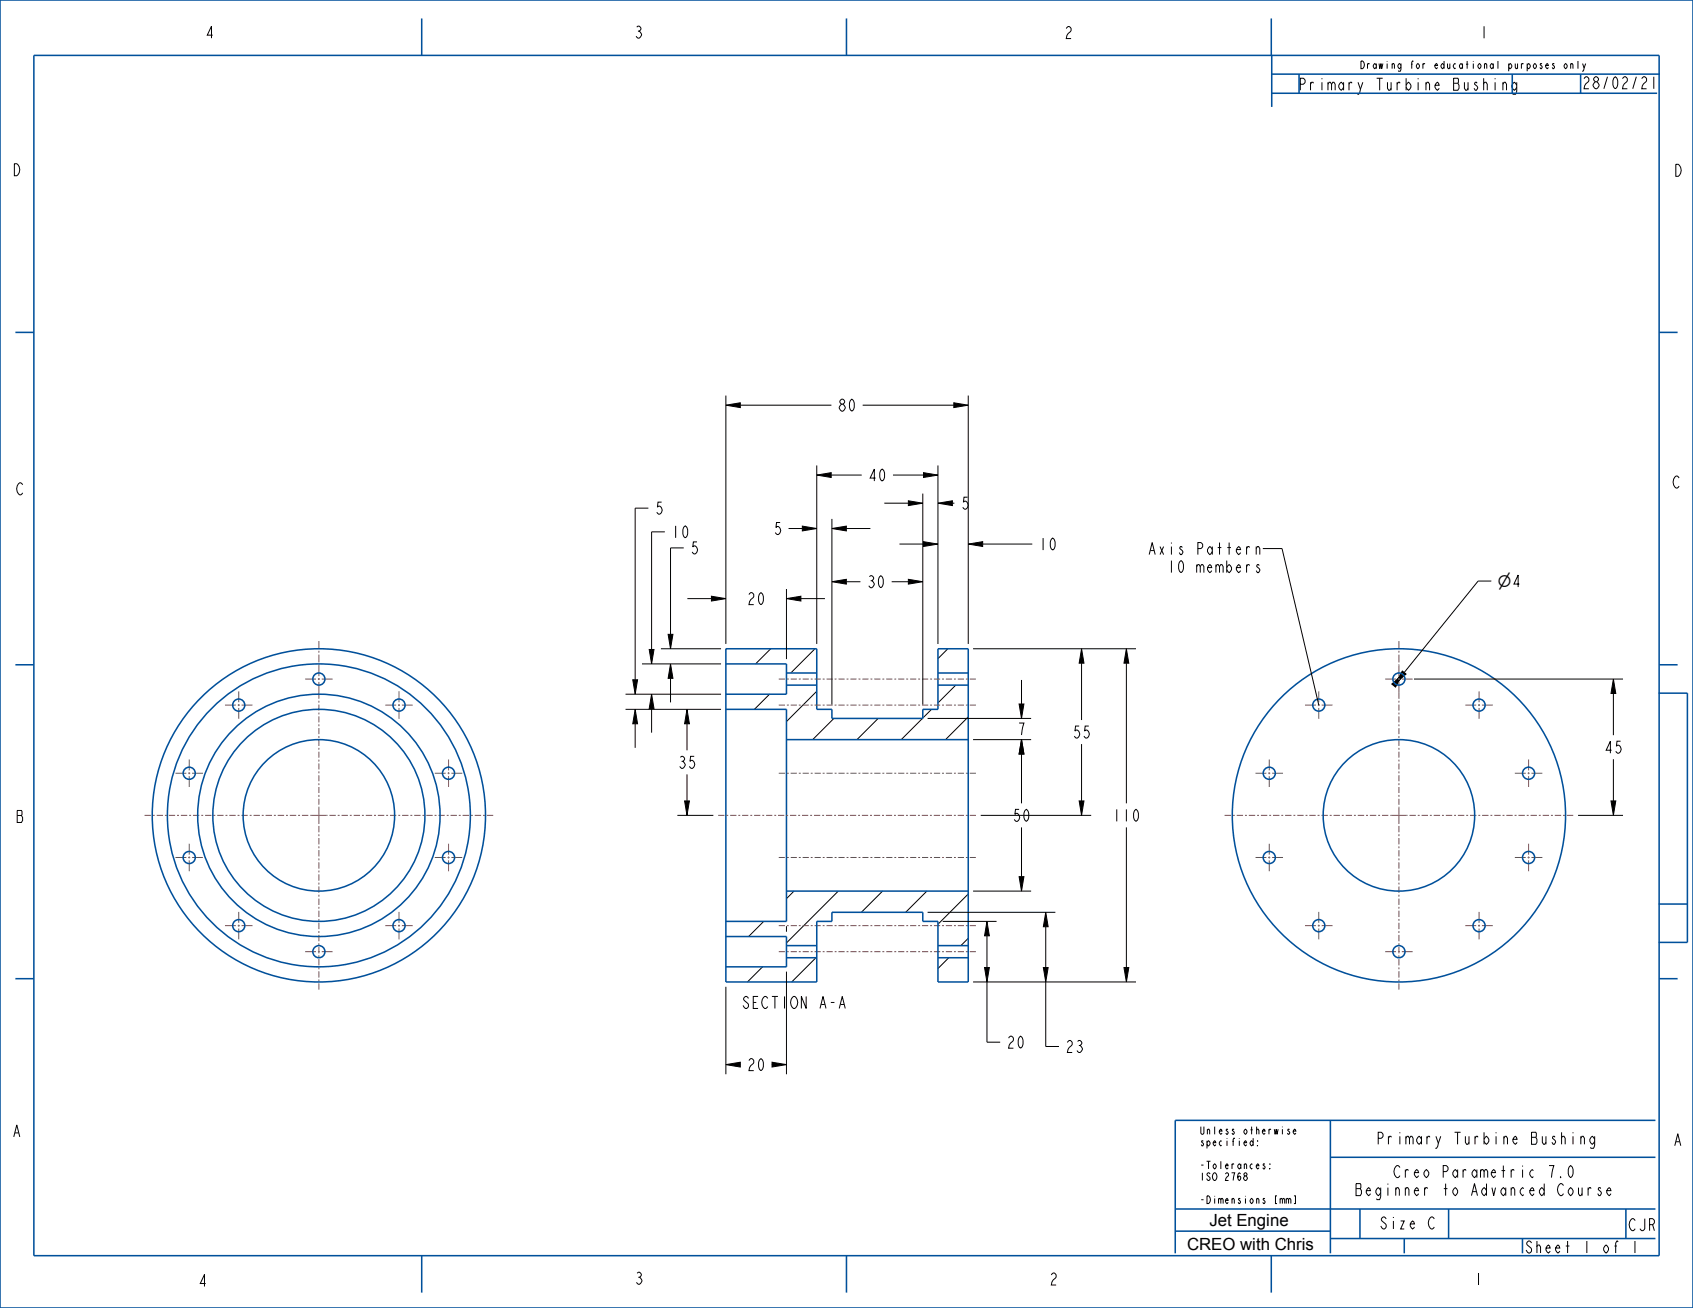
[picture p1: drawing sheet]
<svg xmlns="http://www.w3.org/2000/svg" width="559mm" height="432mm" viewBox="0 0 559 432" stroke-linecap="round" stroke-linejoin="round" font-family="sans-serif">
<g fill="none" stroke="#000" stroke-width=".33">
<path d="M523.4 21l-.5 1.5M239.6 133.8l4.7-.8v1.6zM239.6 130.6v82M244.3 133.8h30.1M284.7 133.8h30.1M314.8 133l4.8 .8-4.8 .8zM319.6 130.6v82M269.6 156.8l4.7-.8v1.6zM269.6 153.7v58.9M274.3 156.8h10.1M294.7 156.8h10.1M304.8 156l4.8 .8-4.8 .8z"/>
<path d="M309.6 153.7v58.9M214 167.8h-4.4v56.6M219.4 175.6h-4.3v38.8M260.3 174.5h4.5M264.8 173.7l4.8 .8-4.8 .8zM274.6 174.5l4.7-.8v1.6zM274.6 171.3v61.3M279.3 174.5h8M291.9 166.1h7.9M296.9 179.6h7.9M299.8 165.3l4.8 .8-4.8 .8zM304.6 162.9v69.7"/>
<path d="M304.8 178.8l4.8 .8-4.8 .8zM309.6 166.1l4.7-.8v1.6zM314.3 166.1h.7M319.6 179.6l4.7-.8v1.6zM324.3 179.6h16.4M225.7 180.9h-4.4v28.5M226.9 197.6h7.9M234.8 196.8l4.8 .8-4.8 .8zM259.6 197.6l4.7-.8v1.6zM259.6 194.4v23.2M264.3 197.6h8M274.6 192l4.7-.8v1.6z"/>
<path d="M279.3 192h4.7M294.3 192h5.5M299.8 191.2l4.8 .8-4.8 .8zM416.8 181.1h6.4l12.1 51.7M492.2 191.8h-4.3l-24.4 30.2M501.5 192.8h-1.8l1.4-3v4M211.9 219.2h26.1M214.3 214.4h1.6l-.8 4.8zM218.1 214.2h19.9M220.5 209.4h1.6l-.8 4.8zM221.3 219.2l.8 4.7h-1.6zM239.8 214.2l-.2 .2"/>
<path d="M254.4 214.2l-5 5M269 214.2l-8 8M312.9 214.2l-3.3 3.2M321.2 214.2h53.8M357 214.2l.8 4.7h-1.6zM357 218.9v18.8M371.8 214.2l.8 4.7h-1.6zM371.8 218.9v46.3M206.5 234.2h31.5M206.5 229.2h31.5M208.9 224.4h1.5l-.8 4.8zM209.6 234.2l.8 4.7h-1.5z"/>
<path d="M209.6 238.9v8M215.1 229.2l.8 4.7h-1.6zM215.1 233.9v8M221.3 223.9v8M226.8 234.2l.7 4.7h-1.5zM226.8 238.9v8.8M254 229.2l-5 5M269.6 228.2l-10 10M275.2 237.2l-7 7M289.9 237.2l-7 7M304.5 237.2l-7 7M306.2 237.2h34.1"/>
<path d="M307.5 234.2l-2.9 2.9M315.5 226.2l-5.9 5.9M319.6 222.1l-.1 .1M319.6 236.7l-7.5 7.5M336.4 232.4h1.6l-.8 4.8zM337.2 224.5v7.9M459.4 225.8l3.6-3.2-2.4 4.2zM462.9 221.5l1.2 1-3.6 3.2zM466.7 224.2h69M532.5 224.2l.8 4.7h-1.6zM532.5 228.9v13.8M226.8 255.6v8.8"/>
<path d="M321.2 244.2h19.1M337.2 244.2l.8 4.7h-1.6zM337.2 248.9v16.3M357 245.6v18.8M532.5 250.6v13.8M223.6 269.2h11.9M226 264.4h1.5l-.7 4.8zM323.7 269.2h36.5M337.2 273.1v16.3M356.2 264.4h1.6l-.8 4.8zM371.8 273.1v46.3M520.9 269.2h14.8"/>
<path d="M531.7 264.4h1.6l-.8 4.8zM262.1 294.2l-2.5 2.5M276.7 294.2l-17.1 17.1M291.3 294.2l-7 7M305.9 294.2l-7 7M319.6 295.1l-10 10M321.2 294.2h19.1M336.4 289.4h1.6l-.8 4.8zM251.7 319.2l-5 5M252.1 304.2l-5 5M259.6 305.8v1.8M269.3 316.2l-8 8"/>
<path d="M306.2 301.2h42.1M311.2 304.2h17.7M313.2 316.2l-3.6 3.5M319.6 309.7l-2.4 2.5M325 319.4h1.6l-.8 4.8zM325.8 304.2l.8 4.7h-1.6zM325.8 308.9v10.5M344.4 319.4h1.6l-.8 4.8zM345.2 301.2l.8 4.7h-1.6zM345.2 305.9v13.5M371 319.4h1.6l-.8 4.8zM239.6 325.8v28.8"/>
<path d="M259.6 320.8v33.8M321.2 324.2h53.8M325.8 324.2v19.8h4.3M345.2 324.2v21.3h4.3M239.6 351.5l4.7-.8v1.5zM244.3 351.5h.1M254.7 351.5h.1M254.8 350.7l4.8 .8-4.8 .7z"/>
</g>
<g fill="#000">
<path d="M239.6 133.8l4.7-.8v1.6zM314.8 133l4.8 .8-4.8 .8zM269.6 156.8l4.7-.8v1.6zM304.8 156l4.8 .8-4.8 .8zM264.8 173.7l4.8 .8-4.8 .8zM274.6 174.5l4.7-.8v1.6zM299.8 165.3l4.8 .8-4.8 .8zM304.8 178.8l4.8 .8-4.8 .8zM309.6 166.1l4.7-.8v1.6zM319.6 179.6l4.7-.8v1.6zM234.8 196.8l4.8 .8-4.8 .8zM259.6 197.6l4.7-.8v1.6z"/>
<path d="M274.6 192l4.7-.8v1.6zM299.8 191.2l4.8 .8-4.8 .8zM214.3 214.4h1.6l-.8 4.8zM221.3 219.2l.8 4.7h-1.6zM220.5 209.4h1.6l-.8 4.8zM357 214.2l.8 4.7h-1.6zM371.8 214.2l.8 4.7h-1.6zM209.6 234.2l.8 4.7h-1.5zM208.9 224.4h1.5l-.8 4.8zM215.1 229.2l.8 4.7h-1.6zM226.8 234.2l.7 4.7h-1.5zM336.4 232.4h1.6l-.8 4.8z"/>
<path d="M462.9 221.5l1.2 1-3.6 3.2zM459.4 225.8l3.6-3.2-2.4 4.2zM532.5 224.2l.8 4.7h-1.6zM337.2 244.2l.8 4.7h-1.6zM226 264.4h1.5l-.7 4.8zM356.2 264.4h1.6l-.8 4.8zM531.7 264.4h1.6l-.8 4.8zM336.4 289.4h1.6l-.8 4.8zM325.8 304.2l.8 4.7h-1.6zM345.2 301.2l.8 4.7h-1.6zM325 319.4h1.6l-.8 4.8zM344.4 319.4h1.6l-.8 4.8z"/>
<path d="M371 319.4h1.6l-.8 4.8zM239.6 351.5l4.7-.8v1.5zM254.8 350.7l4.8 .8-4.8 .7z"/>
</g>
<g fill="none" stroke="#00509b" stroke-width=".51">
<path d="M0 0h558.8v431.8h-558.8zM11.2 18.3h536.4v396.2h-536.4zM139.2 6.1v12.2M279.4 6.1v12.2M419.6 6.1v12.2M419.8 18.2v17.1M419.8 30.8h127.2M419.8 24.5h128.1M428.8 24.5v6.3M499.1 24.5v6.3M5.1 109.7h6.1M547.6 109.7h6.1"/>
<path d="M5.1 219.5h6.1M239.6 214.2h30v20h5v3h30v-3h5v-20h10v110h-10v-20h-5v-3h-30v3h-5v20h-30zM239.6 219.2h20v10h-20M547.6 219.5h6.1M239.6 234.2h20v70h-20M259.6 226.2h10M259.6 222.2h10M309.6 226.2h10M309.6 222.2h10M547.5 228.8h9.4v82.3h-9.4M259.6 244.2h60M259.6 294.2h60"/>
<path d="M547.5 298.4h9.4M239.6 309.2h20v10h-20M259.6 316.2h10M259.6 312.2h10M309.6 316.2h10M309.6 312.2h10M5.1 323.1h6.1M547.6 323.1h6.1M439.1 369.9v43.8M546.4 369.9h-158.5v43.8M387.9 399.1h158.5M439.1 382h107.3"/>
<path d="M448.9 399.1v9.8M478.1 399.1v9.8M536.7 399.1v9.8M139.2 414.5v12.2M279.4 414.5v12.2M387.9 406.4h51.2M419.6 414.5v12.2M439.1 408.9h107.3M463.5 408.9v4.8"/>
<circle cx="78.8" cy="232.8" r="2"/>
<circle cx="105.3" cy="224.2" r="2"/>
<circle cx="131.7" cy="232.8" r="2"/>
<circle cx="435.3" cy="232.8" r="2"/>
<circle cx="461.7" cy="224.2" r="2"/>
<circle cx="488.2" cy="232.8" r="2"/>
<circle cx="62.5" cy="255.3" r="2"/>
<circle cx="148" cy="255.3" r="2"/>
<circle cx="418.9" cy="255.3" r="2"/>
<circle cx="504.5" cy="255.3" r="2"/>
<circle cx="105.2" cy="269.2" r="55"/>
<circle cx="105.2" cy="269.2" r="50"/>
<circle cx="105.2" cy="269.2" r="40"/>
<circle cx="105.2" cy="269.2" r="35"/>
<circle cx="105.2" cy="269.2" r="25"/>
<circle cx="461.7" cy="269.2" r="55"/>
<circle cx="461.7" cy="269.2" r="25"/>
<circle cx="62.5" cy="283.1" r="2"/>
<circle cx="148" cy="283.1" r="2"/>
<circle cx="418.9" cy="283.1" r="2"/>
<circle cx="504.5" cy="283.1" r="2"/>
<circle cx="78.8" cy="305.6" r="2"/>
<circle cx="105.3" cy="314.2" r="2"/>
<circle cx="131.7" cy="305.6" r="2"/>
<circle cx="435.3" cy="305.6" r="2"/>
<circle cx="461.7" cy="314.2" r="2"/>
<circle cx="488.2" cy="305.6" r="2"/>
</g>
<g fill="none" stroke="#785055" stroke-width=".33">
<path d="M105.3 211.6v2.6M105.3 214.8v.7M105.3 216.1v2.6M105.3 219.3v3.9M461.7 211.6v2.6M461.7 214.8v.7M461.7 216.1v2.6M461.7 219.3v3.9M74.3 232.8h3.6M78.5 232.8h.6M78.8 228.2v3.6M78.8 232.4v.7"/>
<path d="M78.8 233.7v3.6M79.7 232.8h3.6M100.7 224.2h3.6M104.9 224.2h.7M105.3 223.9v.6M105.3 225.1v5.6M105.3 231.3v.7M105.3 232.6v2M105.3 235.2v.7M105.3 236.5v2M105.3 239.1v.6M106.2 224.2h3.6"/>
<path d="M127.2 232.8h3.6M131.4 232.8h.6M131.7 228.2v3.6M131.7 232.4v.7M131.7 233.7v3.6M132.6 232.8h3.6M257 232.8h2.1M257 224.2h2.1M259.7 232.8h.7M259.7 224.2h.7M261 232.8h2M261 224.2h2"/>
<path d="M263.7 232.8h.6M263.7 224.2h.6M264.9 232.8h2.1M264.9 224.2h2.1M267.6 232.8h.6M267.6 224.2h.6M268.9 232.8h2M268.9 224.2h2M271.5 232.8h.7M271.5 224.2h.7M272.8 232.8h2M272.8 224.2h2"/>
<path d="M275.5 232.8h.6M275.5 224.2h.6M276.7 232.8h2.1M276.7 224.2h2.1M279.4 232.8h.6M279.4 224.2h.6M280.7 232.8h2M280.7 224.2h2M283.4 232.8h.6M283.4 224.2h.6M284.6 232.8h2.1M284.6 224.2h2.1"/>
<path d="M287.3 232.8h.6M287.3 224.2h.6M288.6 232.8h2M288.6 224.2h2M291.2 232.8h.7M291.2 224.2h.7M292.5 232.8h2M292.5 224.2h2M295.2 232.8h.6M295.2 224.2h.6M296.4 232.8h2.1M296.4 224.2h2.1"/>
<path d="M299.1 232.8h.6M299.1 224.2h.6M300.4 232.8h2M300.4 224.2h2M303.1 232.8h.6M303.1 224.2h.6M304.3 232.8h2.1M304.3 224.2h2.1M307 232.8h.6M307 224.2h.6M308.3 232.8h2M308.3 224.2h2"/>
<path d="M310.9 232.8h.7M310.9 224.2h.7M312.2 232.8h2M312.2 224.2h2M314.9 232.8h.6M314.9 224.2h.6M316.1 232.8h2.1M316.1 224.2h2.1M318.8 232.8h.6M318.8 224.2h.6M320.1 232.8h2M320.1 224.2h2"/>
<path d="M430.7 232.8h3.6M435 232.8h.6M435.3 228.2v3.6M435.3 232.4v.7M435.3 233.7v3.6M436.2 232.8h3.6M457.2 224.2h3.6M461.4 224.2h.7M461.7 223.9v.6M461.7 225.1v5.6M461.7 231.3v.7M461.7 232.6v2"/>
<path d="M461.7 235.2v.7M461.7 236.5v2M461.7 239.1v.6M462.7 224.2h3.6M483.6 232.8h3.6M487.9 232.8h.6M488.2 228.2v3.6M488.2 232.4v.7M488.2 233.7v3.6M489.1 232.8h3.6M57.9 255.3h3.6M62.1 255.3h.7"/>
<path d="M62.5 250.7v3.6M62.5 254.9v.7M62.5 256.2v3.6M63.4 255.3h3.6M105.3 240.4v2M105.3 243v.6M105.3 244.3v1.9M105.3 246.9v.6M105.3 248.1v2M105.3 250.8v.6M105.3 252v2M105.3 254.7v.6"/>
<path d="M105.3 255.9v2M105.3 258.5v.7M105.3 259.8v2M143.5 255.3h3.6M147.7 255.3h.7M148 250.7v3.6M148 254.9v.7M148 256.2v3.6M149 255.3h3.6M257 255.3h2.1M259.7 255.3h.7M261 255.3h2"/>
<path d="M263.7 255.3h.6M264.9 255.3h2.1M267.6 255.3h.6M268.9 255.3h2M271.5 255.3h.7M272.8 255.3h2M275.5 255.3h.6M276.7 255.3h2.1M279.4 255.3h.6M280.7 255.3h2M283.4 255.3h.6M284.6 255.3h2.1"/>
<path d="M287.3 255.3h.6M288.6 255.3h2M291.2 255.3h.7M292.5 255.3h2M295.2 255.3h.6M296.4 255.3h2.1M299.1 255.3h.6M300.4 255.3h2M303.1 255.3h.6M304.3 255.3h2.1M307 255.3h.6M308.3 255.3h2"/>
<path d="M310.9 255.3h.7M312.2 255.3h2M314.9 255.3h.6M316.1 255.3h2.1M318.8 255.3h.6M320.1 255.3h2M414.4 255.3h3.6M418.6 255.3h.7M418.9 250.7v3.6M418.9 254.9v.7M418.9 256.2v3.6M419.9 255.3h3.6"/>
<path d="M461.7 240.4v2M461.7 243v.6M461.7 244.3v1.9M461.7 246.9v.6M461.7 248.1v2M461.7 250.8v.6M461.7 252v2M461.7 254.7v.6M461.7 255.9v2M461.7 258.5v.7M461.7 259.8v2M500 255.3h3.6"/>
<path d="M504.2 255.3h.6M504.5 250.7v3.6M504.5 254.9v.7M504.5 256.2v3.6M505.5 255.3h3.6M47.7 269.2h2.1M50.4 269.2h.7M51.7 269.2h2.1M54.4 269.2h.7M55.7 269.2h2.1M58.4 269.2h.7M59.7 269.2h2.1"/>
<path d="M62.4 269.2h.7M62.5 278.5v3.6M63.7 269.2h2.1M66.4 269.2h.7M67.7 269.2h2.1M70.4 269.2h.7M71.7 269.2h2.1M74.4 269.2h.7M75.7 269.2h2.1M78.4 269.2h.6M79.7 269.2h2.1M82.4 269.2h.6"/>
<path d="M83.7 269.2h2.1M86.4 269.2h.6M87.7 269.2h2.1M90.4 269.2h.6M91.7 269.2h2.1M94.4 269.2h.6M95.7 269.2h2.1M98.4 269.2h.6M99.7 269.2h2.1M102.4 269.2h5.7M105.3 262.4v.7M105.3 263.7v2"/>
<path d="M105.3 266.3v5.7M105.3 272.7v2.1M105.3 275.4v.6M105.3 276.7v2.1M105.3 279.4v.6M108.7 269.2h2.1M111.5 269.2h.6M112.7 269.2h2.1M115.5 269.2h.6M116.7 269.2h2.1M119.5 269.2h.6M120.7 269.2h2.1"/>
<path d="M123.5 269.2h.6M124.7 269.2h2.1M127.5 269.2h.6M128.7 269.2h2.1M131.5 269.2h.6M132.7 269.2h2.1M135.4 269.2h.7M136.7 269.2h2.1M139.4 269.2h.7M140.7 269.2h2.1M143.4 269.2h.7M144.7 269.2h2.1"/>
<path d="M147.4 269.2h.7M148 278.5v3.6M148.7 269.2h2.1M151.4 269.2h.7M152.7 269.2h2.1M155.4 269.2h.7M156.7 269.2h2.1M159.4 269.2h.7M160.7 269.2h2.1M237 269.2h2.1M239.7 269.2h.7M241 269.2h2.1"/>
<path d="M243.7 269.2h.6M245 269.2h2M247.6 269.2h.7M248.9 269.2h2.1M251.6 269.2h.6M252.9 269.2h2M255.5 269.2h.7M256.8 269.2h2.1M259.5 269.2h.6M260.8 269.2h2M263.5 269.2h.6M264.7 269.2h2.1"/>
<path d="M267.4 269.2h.6M268.7 269.2h2M271.4 269.2h.6M272.6 269.2h2.1M275.3 269.2h.6M276.6 269.2h2M279.3 269.2h.6M280.5 269.2h2.1M283.2 269.2h.7M284.5 269.2h2M287.2 269.2h.6M288.4 269.2h2.1"/>
<path d="M291.1 269.2h.7M292.4 269.2h2M295.1 269.2h.6M296.3 269.2h2.1M299 269.2h.7M300.3 269.2h2.1M303 269.2h.6M304.3 269.2h2M306.9 269.2h.7M308.2 269.2h2.1M310.9 269.2h.6M312.2 269.2h2"/>
<path d="M314.8 269.2h.7M316.1 269.2h2.1M318.8 269.2h.6M320.1 269.2h2M404.2 269.2h2.1M406.9 269.2h.7M408.2 269.2h2.1M410.9 269.2h.7M412.2 269.2h2.1M414.9 269.2h.7M416.2 269.2h2.1M418.9 269.2h.6"/>
<path d="M418.9 278.5v3.6M420.2 269.2h2.1M422.9 269.2h.6M424.2 269.2h2.1M426.9 269.2h.6M428.2 269.2h2.1M430.9 269.2h.6M432.2 269.2h2.1M434.9 269.2h.6M436.2 269.2h2.1M438.9 269.2h.6M440.2 269.2h2.1"/>
<path d="M442.9 269.2h.6M444.2 269.2h2.1M446.9 269.2h.6M448.2 269.2h2.1M450.9 269.2h.6M452.2 269.2h2.1M454.9 269.2h.6M456.1 269.2h2.1M458.9 269.2h5.7M461.7 262.4v.7M461.7 263.7v2M461.7 266.3v5.7"/>
<path d="M461.7 272.7v2.1M461.7 275.4v.6M461.7 276.7v2.1M461.7 279.4v.6M465.2 269.2h2.1M468 269.2h.6M469.2 269.2h2.1M472 269.2h.6M473.2 269.2h2.1M475.9 269.2h.7M477.2 269.2h2.1M479.9 269.2h.7"/>
<path d="M481.2 269.2h2.1M483.9 269.2h.7M485.2 269.2h2.1M487.9 269.2h.7M489.2 269.2h2.1M491.9 269.2h.7M493.2 269.2h2.1M495.9 269.2h.7M497.2 269.2h2.1M499.9 269.2h.7M501.2 269.2h2.1M503.9 269.2h.7"/>
<path d="M504.5 278.5v3.6M505.2 269.2h2.1M507.9 269.2h.7M509.2 269.2h2.1M511.9 269.2h.6M513.2 269.2h2.1M515.9 269.2h.6M517.2 269.2h2.1M57.9 283.1h3.6M62.1 283.1h.7M62.5 282.8v.6M62.5 284v3.6"/>
<path d="M63.4 283.1h3.6M105.3 280.7v2.1M105.3 283.4v.6M105.3 284.6v2.1M105.3 287.4v.6M105.3 288.6v2.1M105.3 291.4v.6M105.3 292.6v2.1M105.3 295.4v.6M105.3 296.6v2.1M105.3 299.4v.6M143.5 283.1h3.6"/>
<path d="M147.7 283.1h.7M148 282.8v.6M148 284v3.6M149 283.1h3.6M257 283.1h2.1M259.7 283.1h.7M261 283.1h2M263.7 283.1h.6M264.9 283.1h2.1M267.6 283.1h.6M268.9 283.1h2M271.5 283.1h.7"/>
<path d="M272.8 283.1h2M275.5 283.1h.6M276.7 283.1h2.1M279.4 283.1h.6M280.7 283.1h2M283.4 283.1h.6M284.6 283.1h2.1M287.3 283.1h.6M288.6 283.1h2M291.2 283.1h.7M292.5 283.1h2M295.2 283.1h.6"/>
<path d="M296.4 283.1h2.1M299.1 283.1h.6M300.4 283.1h2M303.1 283.1h.6M304.3 283.1h2.1M307 283.1h.6M308.3 283.1h2M310.9 283.1h.7M312.2 283.1h2M314.9 283.1h.6M316.1 283.1h2.1M318.8 283.1h.6"/>
<path d="M320.1 283.1h2M414.4 283.1h3.6M418.6 283.1h.7M418.9 282.8v.6M418.9 284v3.6M419.9 283.1h3.6M461.7 280.7v2.1M461.7 283.4v.6M461.7 284.6v2.1M461.7 287.4v.6M461.7 288.6v2.1M461.7 291.4v.6"/>
<path d="M461.7 292.6v2.1M461.7 295.4v.6M461.7 296.6v2.1M461.7 299.4v.6M500 283.1h3.6M504.2 283.1h.6M504.5 282.8v.6M504.5 284v3.6M505.5 283.1h3.6M74.3 305.6h3.6M78.5 305.6h.6M78.8 301v3.6"/>
<path d="M78.8 305.3v.6M78.8 306.5v3.6M79.7 305.6h3.6M100.7 314.2h3.6M104.9 314.2h.7M105.3 300.6v2.1M105.3 303.4v.6M105.3 304.6v2.1M105.3 307.4v.6M105.3 308.6v2.1M105.3 311.4v.6M105.3 312.6v2.1"/>
<path d="M105.3 315.4v.6M105.3 316.6v2.1M105.3 319.4v.6M106.2 314.2h3.6M127.2 305.6h3.6M131.4 305.6h.6M131.7 301v3.6M131.7 305.3v.6M131.7 306.5v3.6M132.6 305.6h3.6M257 314.2h2.1M257 305.6h2.1"/>
<path d="M259.7 314.2h.7M259.7 305.6h.7M261 314.2h2M261 305.6h2M263.7 314.2h.6M263.7 305.6h.6M264.9 314.2h2.1M264.9 305.6h2.1M267.6 314.2h.6M267.6 305.6h.6M268.9 314.2h2M268.9 305.6h2"/>
<path d="M271.5 314.2h.7M271.5 305.6h.7M272.8 314.2h2M272.8 305.6h2M275.5 314.2h.6M275.5 305.6h.6M276.7 314.2h2.1M276.7 305.6h2.1M279.4 314.2h.6M279.4 305.6h.6M280.7 314.2h2M280.7 305.6h2"/>
<path d="M283.4 314.2h.6M283.4 305.6h.6M284.6 314.2h2.1M284.6 305.6h2.1M287.3 314.2h.6M287.3 305.6h.6M288.6 314.2h2M288.6 305.6h2M291.2 314.2h.7M291.2 305.6h.7M292.5 314.2h2M292.5 305.6h2"/>
<path d="M295.2 314.2h.6M295.2 305.6h.6M296.4 314.2h2.1M296.4 305.6h2.1M299.1 314.2h.6M299.1 305.6h.6M300.4 314.2h2M300.4 305.6h2M303.1 314.2h.6M303.1 305.6h.6M304.3 314.2h2.1M304.3 305.6h2.1"/>
<path d="M307 314.2h.6M307 305.6h.6M308.3 314.2h2M308.3 305.6h2M310.9 314.2h.7M310.9 305.6h.7M312.2 314.2h2M312.2 305.6h2M314.9 314.2h.6M314.9 305.6h.6M316.1 314.2h2.1M316.1 305.6h2.1"/>
<path d="M318.8 314.2h.6M318.8 305.6h.6M320.1 314.2h2M320.1 305.6h2M430.7 305.6h3.6M435 305.6h.6M435.3 301v3.6M435.3 305.3v.6M435.3 306.5v3.6M436.2 305.6h3.6M457.2 314.2h3.6M461.4 314.2h.7"/>
<path d="M461.7 300.6v2.1M461.7 303.4v.6M461.7 304.6v2.1M461.7 307.4v.6M461.7 308.6v2.1M461.7 311.4v.6M461.7 312.6v2.1M461.7 315.4v.6M461.7 316.6v2.1M461.7 319.4v.6M462.7 314.2h3.6M483.6 305.6h3.6"/>
<path d="M487.9 305.6h.6M488.2 301v3.6M488.2 305.3v.6M488.2 306.5v3.6M489.1 305.6h3.6M105.3 320.6v2.1M105.3 323.3v.7M105.3 324.6v2.1M461.7 320.6v2.1M461.7 323.3v.7M461.7 324.6v2.1"/>
</g>
<g font-size="5.5">
<text x="494.2" y="193.8">⌀</text>
<text x="399.2" y="404.6">Jet Engine</text>
<text x="391.8" y="412.6">CREO with Chris</text>
</g>
<g font-size="5.2">
<text x="67.6" y="12.6">4</text>
<text x="209.2" y="12.6">3</text>
<text x="351.1" y="12.7">2</text>
<text x="488.2" y="12.6">1</text>
<text x="428.4" y="29.8">Primary Turbine Bushing</text>
<text x="3.9" y="58">D</text>
<text x="552.3" y="58.2">D</text>
<text x="276.4" y="135.7">80</text>
<text x="286.4" y="158.8">40</text>
<text x="551.8" y="161.1">C</text>
<text x="5.1" y="163.4">C</text>
<text x="216" y="169.7">5</text>
<text x="317" y="168.1">5</text>
<text x="221.4" y="177.6">10</text>
<text x="255.1" y="176.5">5</text>
<text x="227.7" y="182.9">5</text>
<text x="342.7" y="181.6">10</text>
<text x="378.7" y="183.1">Axis Pattern</text>
<text x="385.1" y="189">10 members</text>
<text x="286" y="194">30</text>
<text x="246.4" y="199.6">20</text>
<text x="335.6" y="242.7">7</text>
<text x="353.8" y="243.7">55</text>
<text x="529.3" y="248.7">45</text>
<text x="223.6" y="253.7">35</text>
<text x="5.1" y="271.5">B</text>
<text x="334" y="271.2">50</text>
<text x="367" y="271.2">110</text>
<text x="245.3" y="332.9">SECTION A-A</text>
<text x="332.1" y="346">20</text>
<text x="351.5" y="347.5">23</text>
<text x="246.4" y="353.4">20</text>
<text x="3.9" y="375.3">A</text>
<text x="454.1" y="377.8">Primary Turbine Bushing</text>
<text x="552.2" y="378.2">A</text>
<text x="460.4" y="388.8">Creo Parametric 7.0</text>
<text x="448.1" y="394.7">Beginner to Advanced Course</text>
<text x="455.2" y="405.7">Size C</text>
<text x="537.3" y="406.3">CJR</text>
<text x="65.3" y="424.7">4</text>
<text x="209.3" y="424">3</text>
<text x="346.2" y="424.2">2</text>
<text x="486.4" y="424.2">1</text>
</g>
<g font-size="5.2" fill="#00509b">
<text x="522" y="29.3">28/02/21</text>
<text x="503.1" y="413.7">Sheet 1 of 1</text>
</g>
<g font-size="3.3">
<text x="448.7" y="22.7">Drawing for educational purposes only</text>
<text x="395.8" y="374.5">Unless otherwise</text>
<text x="395.8" y="378.3">specified:</text>
<text x="395.8" y="385.9">-Tolerances:</text>
<text x="395.8" y="389.7">ISO 2768</text>
<text x="395.8" y="397.3">-Dimensions [mm]</text>
</g>
</svg>
